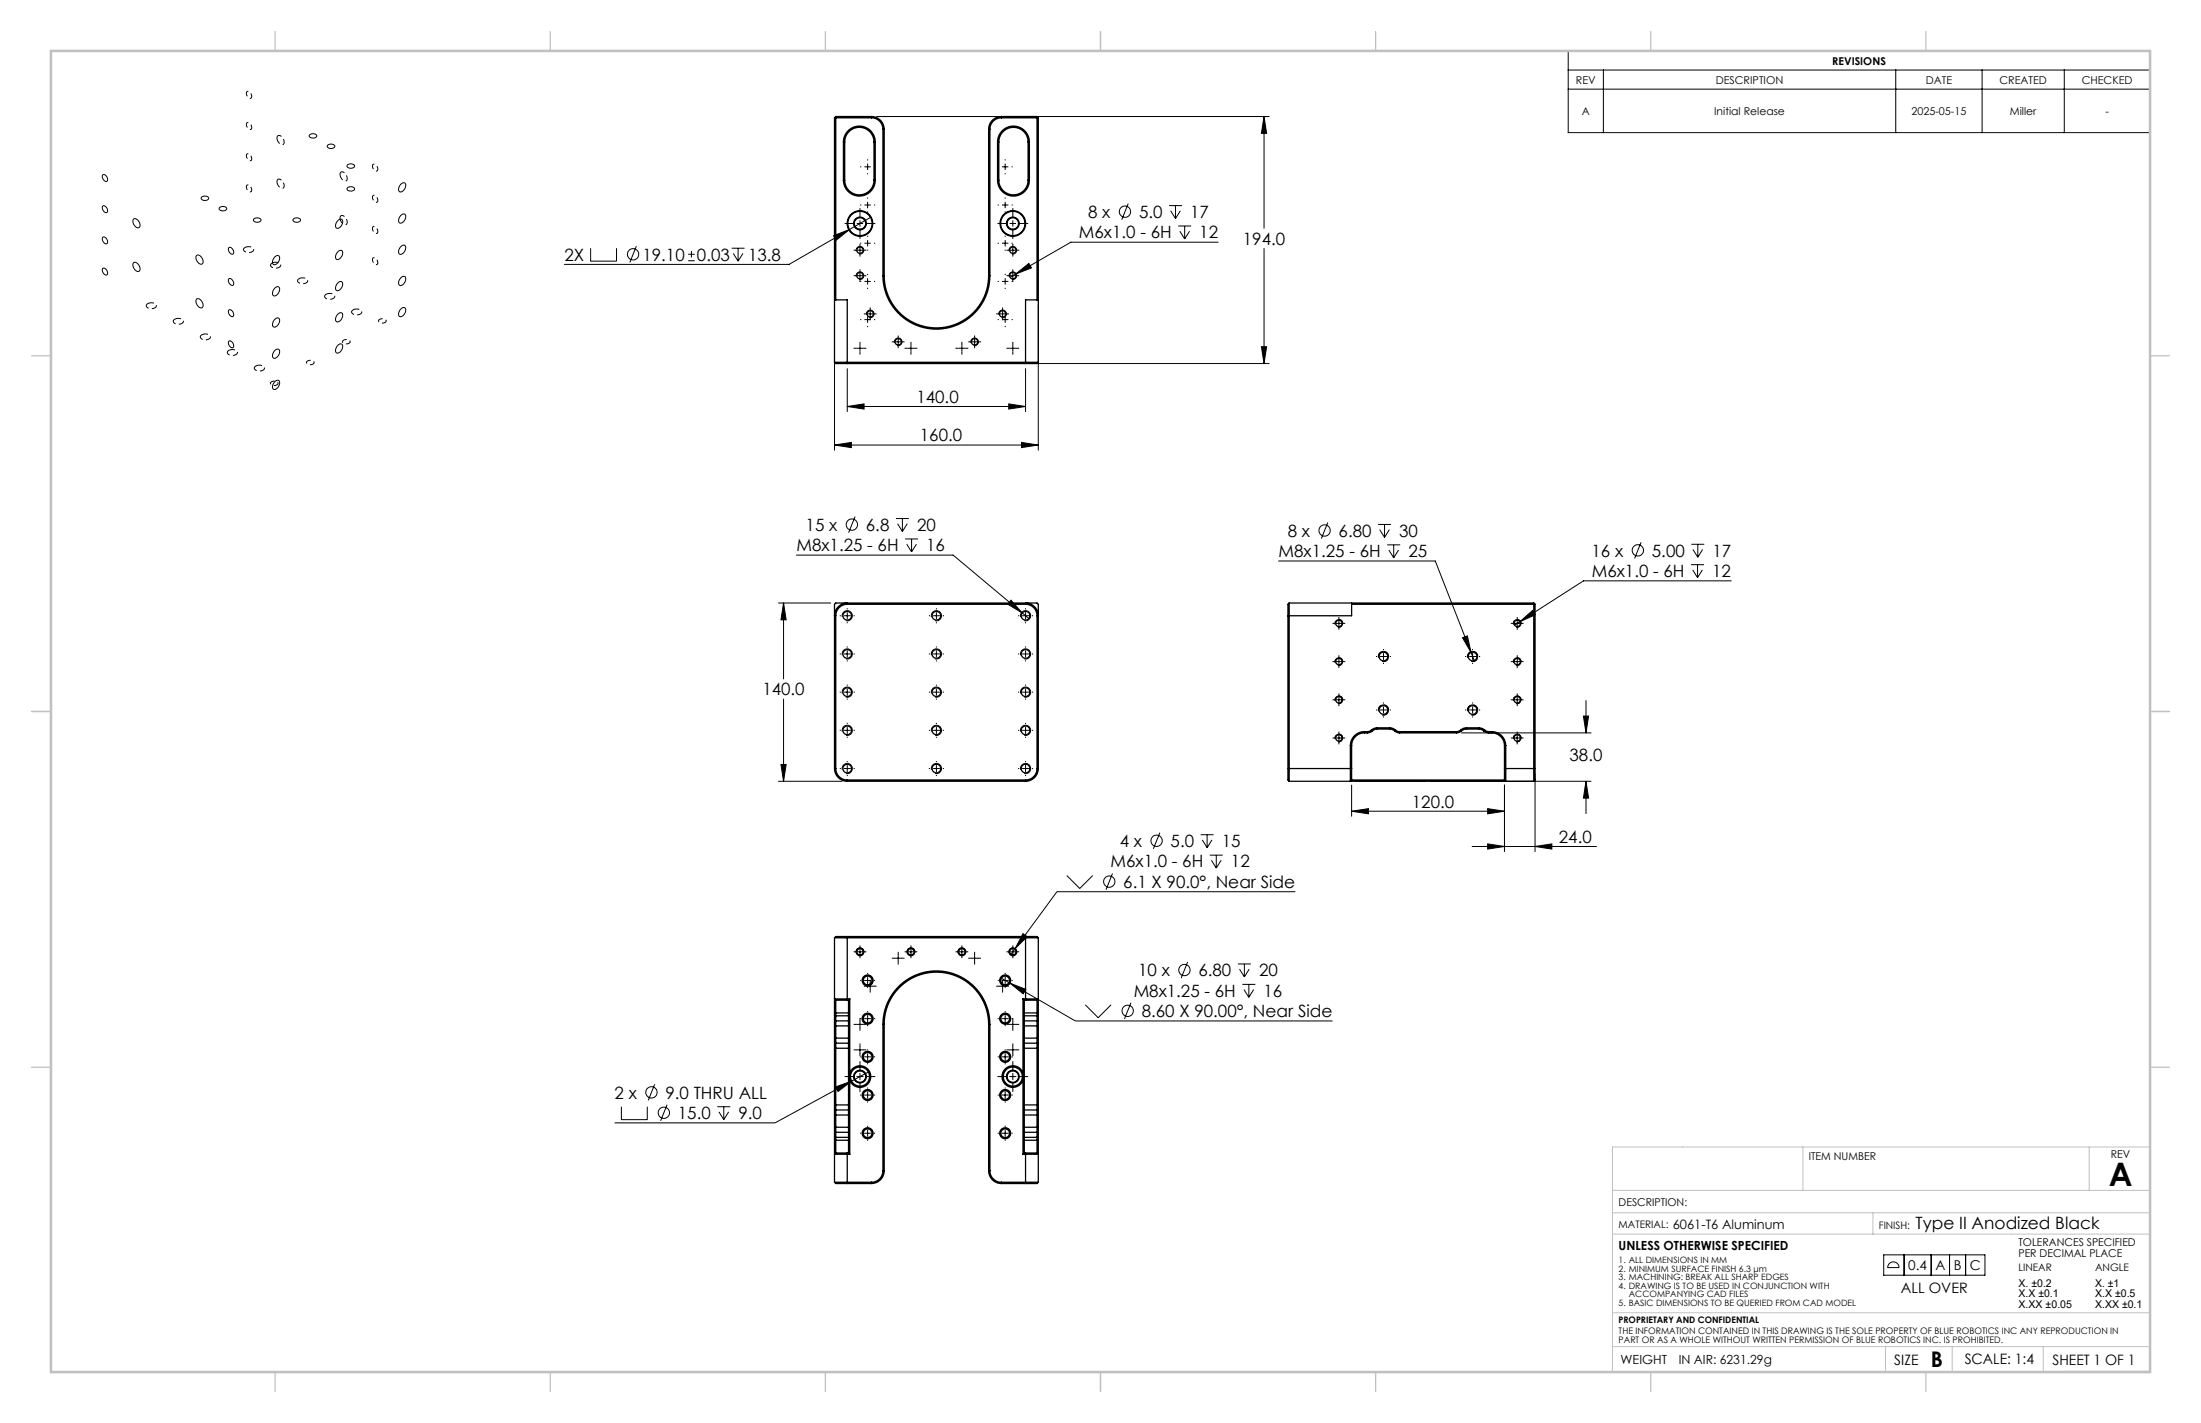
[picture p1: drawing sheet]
<svg xmlns="http://www.w3.org/2000/svg" width="432mm" height="279mm" viewBox="0 0 432 279" stroke-linecap="round" stroke-linejoin="round" font-family="sans-serif">
<g fill="none" stroke="#000" stroke-width=".25">
<path d="M163.8 23.1v48M163.8 23.1h7.2M164 22.9v36M164 22.9l-.2 .2M164 22.9h7M165.5 27.9a3.1 3.1 0 0 1 3.2-3.1 3.1 3.1 0 0 1 3.1 3.1M165.5 35.4a3.1 3.1 0 0 0 3.2 3.1 3.1 3.1 0 0 0 3.1-3.1M165.5 27.9v7.5M165.5 27.9h.3M165.5 35.4h.3M165.8 27.9a2.88 2.88 0 0 1 2.9-2.9 2.88 2.88 0 0 1 2.8 2.9M165.8 35.4a2.88 2.88 0 0 0 2.9 2.9 2.88 2.88 0 0 0 2.8-2.9"/>
<path d="M165.8 27.9v7.5M171 23.1a2.25 2.25 0 0 1 2.3 2.3M171 22.9a2.5 2.5 0 0 1 2.5 2.5M171 22.9v.2M171.5 27.9h.3M171.5 35.4h.3M171.5 27.9v7.5M171.8 27.9v7.5M173.3 25.4h.2M173.3 25.4v28.7M173.5 25.4v28.7M194 25.4h.3"/>
<path d="M194 25.4v28.7M194.3 25.4v28.7M195.8 27.9a3.1 3.1 0 0 1 3.1-3.1 3.1 3.1 0 0 1 3.1 3.1M195.8 35.4a3.1 3.1 0 0 0 3.1 3.1 3.1 3.1 0 0 0 3.1-3.1M195.8 27.9v7.5M195.8 27.9h.2M195.8 35.4h.2M196 27.9a2.87 2.87 0 0 1 2.9-2.9 2.87 2.87 0 0 1 2.9 2.9M196 35.4a2.87 2.87 0 0 0 2.9 2.9 2.87 2.87 0 0 0 2.9-2.9M196 27.9v7.5M196.5 22.9a2.5 2.5 0 0 0-2.5 2.5M196.5 23.1a2.25 2.25 0 0 0-2.2 2.3"/>
<path d="M196.5 23.1h7.3M196.5 22.9v.2M196.5 22.9h7M201.7 27h.1M201.8 27.9h.2M201.8 35.4h.2M201.8 27.9v7.5M202 27.9v7.5M203.5 22.9v36M203.5 22.9l.3 .2M203.8 23.1v48M163.8 58.9h2.5v12.5"/>
<path d="M173.3 54.1a10.5 10.5 0 0 0 10.5 10.5 10.5 10.5 0 0 0 10.5-10.5M173.3 54.1h.2M173.5 54.1a10.2 10.2 0 0 0 10.3 10.3 10.2 10.2 0 0 0 10.2-10.3M194 54.1h.3M203.8 58.9h-2.5v12.5M163.8 71.1h40M163.8 71.1a1.66 1.66 0 0 0 1.5 .3h1M166.3 71.4h35M203.8 71.1a1.66 1.66 0 0 1-1.5 .3h-1M166.3 118.7a2.25 2.25 0 0 0-2.3 2.2M166.3 118.7v-.3a2.5 2.5 0 0 0-2.5 2.5h.2M166.3 118.7h35"/>
<path d="M201.3 118.7a2.25 2.25 0 0 1 2.2 2.2M201.3 118.7v-.3a2.5 2.5 0 0 1 2.5 2.5h-.3M253 118.4v35M253 118.4a1.66 1.66 0 0 0-.2 1.5v1M253 118.4h48M265.3 118.7h36M265.3 118.4v2.5h-12.5M301 118.4v35M301 118.4l.3 .3M301.3 118.7v32.2M164 120.9v30M203.5 120.9v30"/>
<path d="M252.8 120.9v30M163.8 150.9a2.5 2.5 0 0 0 2.5 2.5M163.8 150.9h.2M163.8 150.9v-32.2l.2-.3h39.5l.3 .3v32.2M164 150.9a2.25 2.25 0 0 0 2.3 2.3M166.3 153.2h35M166.3 153.2v.2M166.3 153.4h35M201.3 153.2v.2M203.5 150.9a2.25 2.25 0 0 1-2.2 2.3M203.5 150.9h.3M203.8 150.9a2.5 2.5 0 0 1-2.5 2.5"/>
<path d="M252.8 150.9v1a1.66 1.66 0 0 0 .2 1.5M252.8 150.9h12.5M253 153.4h48M265 146.4v7l.3-.2M265 146.4h.3M265.3 150.9v2.3M265.3 153.2h30M265.3 146.4v4.5M267.8 143.7a2.75 2.75 0 0 0-2.8 2.7M267.8 143.9a2.5 2.5 0 0 0-2.5 2.5M267.8 143.7h.6M267.8 143.9h.6"/>
<path d="M267.8 143.7v.2M268.4 143.7v.2M269.2 143.3l-.8 .4M269.2 143.3l.1 .2M269.3 143.5l-.9 .4M270.3 142.9l-.6 .1-.5 .3M270.3 143.2l-1 .3M270.3 142.9h2.4M270.3 143.2h2.4M270.3 142.9v.3M272.7 142.9l.7 .1 .5 .3M272.7 143.2l1 .3"/>
<path d="M272.7 142.9v.3M273.7 143.5l1 .4M273.9 143.3l.8 .4M273.9 143.3l-.2 .2M274.7 143.7h11.2M274.7 143.9h11.2M274.7 143.7v.2M285.9 143.7v.2M286.7 143.3l-.8 .4M286.7 143.3l.1 .2M286.8 143.5l-.9 .4M287.8 142.9l-.6 .1-.5 .3"/>
<path d="M287.8 143.2l-1 .3M287.8 142.9h2.4M287.8 143.2h2.4M287.8 142.9v.3M290.2 142.9l.7 .1 .5 .3M290.2 143.2l1 .3M290.2 142.9v.3M291.2 143.5l1 .4M291.4 143.3l.8 .4M291.4 143.3l-.2 .2M292.2 143.7h.6M292.2 143.9h.6"/>
<path d="M292.2 143.7v.2M292.8 143.7a2.75 2.75 0 0 1 2.7 2.7M292.8 143.9a2.5 2.5 0 0 1 2.5 2.5M292.8 143.7v.2M295.3 150.9v2.3M295.3 150.9h6M295.3 146.4h.2M295.3 146.4v4.5M295.5 146.4v7l-.2-.2M301.3 150.9v1a1.66 1.66 0 0 1-.3 1.5M163.8 196.1h3M163.8 184.1h40"/>
<path d="M163.8 196.1v2.8M163.8 199.4v.9M163.8 184.1v12M163.8 198.9v.5M163.8 196.1l.2 .3M163.8 198.9h2.7M163.8 199.4h2.7M164 196.4h2.3M164 196.4v4M166.3 183.9h-1a1.66 1.66 0 0 0-1.5 .2M166.3 183.9v12.5M166.3 196.4h.2"/>
<path d="M166.3 183.9h35M166.5 196.4v30M166.8 196.1v14.6M166.8 196.1l-.3 .3M200.8 196.1h3M200.8 196.1v14.6M200.8 196.1l.2 .3M201 196.4v30M201 196.4h.3M201 198.9h2.8M201 199.4h2.8M201.3 196.4h2.2"/>
<path d="M201.3 183.9h1a1.66 1.66 0 0 1 1.5 .2M201.3 183.9v12.5M203.5 196.4v4M203.8 196.1v2.8M203.8 199.4v.9M203.8 184.1v12M203.8 198.9v.5M203.8 196.1l-.3 .3M163.8 216.9v.9M163.8 205v.8M163.8 217.8v1.1M163.8 203.8v1.2"/>
<path d="M163.8 200.3v1.1M163.8 201.4v2.4M163.8 205.8v11.1M163.8 218.9v2.4M163.8 216.9h2.7M163.8 217.8l.2 .1M163.8 205.8h2.7M163.8 200.3l.2 .1M163.8 218.9h2.7M163.8 203.8h2.7M163.8 201.4h2.7M164 204.8v13.1"/>
<path d="M164 217.9v4.4M164 200.4v4.4M164 217.9h2.5M164 204.8h2.5M164 204.8l-.2 .2M164 200.4h2.5M166.8 210.7v1.4M166.8 210.7a2.12 2.12 0 0 1 3.3-1 2.12 2.12 0 0 1 0 3.4 2.12 2.12 0 0 1-3.3-1M166.8 212.1v14.5M173.3 201.1a10.5 10.5 0 0 1 10.5-10.5 10.5 10.5 0 0 1 10.5 10.5M173.3 201.1v28.8M173.3 201.1h.2"/>
<path d="M173.5 201.1a10.2 10.2 0 0 1 10.3-10.2 10.2 10.2 0 0 1 10.2 10.2M173.5 201.1v28.8M194 201.1v28.8M194 201.1h.3M194.3 201.1v28.8M200.8 210.7v1.4M200.8 210.7a2.12 2.12 0 0 0-3.3-1 2.12 2.12 0 0 0 0 3.4 2.12 2.12 0 0 0 3.3-1M200.8 212.1v14.5M201 217.9h2.5M201 216.9h2.8M201 205.8h2.8M201 204.8h2.5"/>
<path d="M201 200.4h2.5M201 218.9h2.8M201 203.8h2.8M201 201.4h2.8M203.5 204.8v13.1M203.5 217.9v4.4M203.5 200.4v4.4M203.5 204.8l.3 .2M203.8 216.9v.9M203.8 205v.8M203.8 217.8v1.1M203.8 203.8v1.2"/>
<path d="M203.8 200.3v1.1M203.8 201.4v2.4M203.8 205.8v11.1M203.8 218.9v2.4M203.8 217.8l-.3 .1M203.8 200.3l-.3 .1M163.8 232.1h7.2M163.8 232.1a1.66 1.66 0 0 0 1.5 .3h1M163.8 226.6h3M163.8 223.9v2.7M163.8 222.5v.8M163.8 221.3v1.2"/>
<path d="M163.8 223.3v.6M163.8 226.6v5.5M163.8 223.9h2.7M163.8 223.3h2.7M163.8 221.3h2.7M164 226.4h2.3M164 222.3v4.1M164 226.4l-.2 .2M164 222.3h2.5M164 222.3l-.2 .2M166.3 226.4v6M166.3 232.4h4.7"/>
<path d="M166.3 226.4h.2M166.5 226.4l.3 .2M171 232.1v.3M173.3 229.9a2.25 2.25 0 0 1-2.3 2.2M173.3 229.9h.2M173.5 229.9a2.5 2.5 0 0 1-2.5 2.5M194 229.9a2.5 2.5 0 0 0 2.5 2.5M194 229.9h.3M194.3 229.9a2.25 2.25 0 0 0 2.2 2.2M196.5 232.1h7.3M196.5 232.1v.3M196.5 232.4h4.8"/>
<path d="M200.8 226.6h3M201 226.4l-.2 .2M201 226.4h.3M201 223.9h2.8M201 223.3h2.8M201 222.3h2.5M201 221.3h2.8M201.3 226.4h2.2M201.3 226.4v6M203.5 222.3v4.1M203.5 226.4l.3 .2M203.5 222.3l.3 .2"/>
<path d="M203.8 232.1a1.66 1.66 0 0 1-1.5 .3h-1M203.8 223.9v2.7M203.8 222.5v.8M203.8 221.3v1.2M203.8 223.3v.6M203.8 226.6v5.5"/>
<circle cx="168.8" cy="43.9" r="1.25"/>
<circle cx="168.8" cy="43.9" r="2.51"/>
<circle cx="168.8" cy="43.9" r="1.13"/>
<circle cx="168.8" cy="54.1" r=".63"/>
<circle cx="168.8" cy="49.1" r=".62"/>
<circle cx="168.8" cy="43.9" r="2.39"/>
<circle cx="198.8" cy="43.9" r="2.39"/>
<circle cx="198.8" cy="54.1" r=".63"/>
<circle cx="198.8" cy="49.1" r=".62"/>
<circle cx="198.8" cy="43.9" r="1.13"/>
<circle cx="198.8" cy="43.9" r="1.25"/>
<circle cx="198.8" cy="43.9" r="2.51"/>
<circle cx="170.8" cy="61.6" r=".63"/>
<circle cx="176.3" cy="67.1" r=".62"/>
<circle cx="191.3" cy="67.1" r=".62"/>
<circle cx="196.8" cy="61.6" r=".63"/>
<circle cx="166.3" cy="135.9" r=".85"/>
<circle cx="166.3" cy="128.4" r=".85"/>
<circle cx="166.3" cy="120.9" r=".85"/>
<circle cx="183.8" cy="135.9" r=".85"/>
<circle cx="183.8" cy="128.4" r=".85"/>
<circle cx="183.8" cy="120.9" r=".85"/>
<circle cx="201.3" cy="135.9" r=".85"/>
<circle cx="201.3" cy="128.4" r=".85"/>
<circle cx="201.3" cy="120.9" r=".85"/>
<circle cx="262.8" cy="122.4" r=".63"/>
<circle cx="262.8" cy="129.9" r=".63"/>
<circle cx="262.8" cy="137.4" r=".63"/>
<circle cx="271.5" cy="128.9" r=".85"/>
<circle cx="271.5" cy="139.4" r=".85"/>
<circle cx="289" cy="128.9" r=".85"/>
<circle cx="289" cy="139.4" r=".85"/>
<circle cx="297.8" cy="122.4" r=".63"/>
<circle cx="297.8" cy="137.4" r=".63"/>
<circle cx="297.8" cy="129.9" r=".63"/>
<circle cx="166.3" cy="143.4" r=".85"/>
<circle cx="166.3" cy="150.9" r=".85"/>
<circle cx="183.8" cy="143.4" r=".85"/>
<circle cx="183.8" cy="150.9" r=".85"/>
<circle cx="201.3" cy="150.9" r=".85"/>
<circle cx="201.3" cy="143.4" r=".85"/>
<circle cx="262.8" cy="144.9" r=".63"/>
<circle cx="297.8" cy="144.9" r=".63"/>
<circle cx="168.8" cy="186.9" r=".76"/>
<circle cx="168.8" cy="186.9" r=".63"/>
<circle cx="170.3" cy="192.5" r=".85"/>
<circle cx="170.3" cy="192.5" r="1.08"/>
<circle cx="178.8" cy="186.9" r=".63"/>
<circle cx="178.8" cy="186.9" r=".76"/>
<circle cx="188.8" cy="186.9" r=".63"/>
<circle cx="188.8" cy="186.9" r=".76"/>
<circle cx="197.3" cy="192.5" r="1.07"/>
<circle cx="197.3" cy="192.5" r=".85"/>
<circle cx="198.8" cy="186.9" r=".76"/>
<circle cx="198.8" cy="186.9" r=".62"/>
<circle cx="168.8" cy="211.4" r="1.87"/>
<circle cx="168.8" cy="211.4" r="1.25"/>
<circle cx="168.8" cy="211.4" r="1.13"/>
<circle cx="170.3" cy="200" r="1.08"/>
<circle cx="170.3" cy="215" r=".85"/>
<circle cx="170.3" cy="200" r=".85"/>
<circle cx="170.3" cy="207.5" r=".85"/>
<circle cx="170.3" cy="215" r="1.08"/>
<circle cx="170.3" cy="207.5" r="1.08"/>
<circle cx="197.3" cy="200" r="1.07"/>
<circle cx="197.3" cy="215" r="1.07"/>
<circle cx="197.3" cy="207.5" r="1.07"/>
<circle cx="197.3" cy="215" r=".85"/>
<circle cx="197.3" cy="200" r=".85"/>
<circle cx="197.3" cy="207.5" r=".85"/>
<circle cx="198.8" cy="211.4" r="1.25"/>
<circle cx="198.8" cy="211.4" r="1.13"/>
<circle cx="198.8" cy="211.4" r="1.87"/>
<circle cx="170.3" cy="222.5" r=".85"/>
<circle cx="170.3" cy="222.5" r="1.08"/>
<circle cx="197.3" cy="222.5" r="1.07"/>
<circle cx="197.3" cy="222.5" r=".85"/>
</g>
<g fill="none" stroke="#000" stroke-width=".2">
<path d="M307.8 10h114.2v16h-114.2zM307.8 13.8h114.2M307.8 17.5h114.2M314.7 13.8v12.2M372.1 13.8v12.2M389 13.8v12.2M405.2 13.8v12.2M20.2 34.3a.79 .79 0 0 1 .8 .4 .79 .79 0 0 1-.1 .9 .94 .94 0 0 1-.7-1.3zM39.5 38.7a.81 .81 0 0 1 1.4 .4 .87 .87 0 0 1-1.4-.2zM60.8 26.5a.81 .81 0 0 1 1.4 .3 .87 .87 0 0 1-1.5-.2zM64.3 28.5a.81 .81 0 0 1 1.4 .3 .87 .87 0 0 1-1.5-.1zM68.2 32.4a.81 .81 0 0 1 1.4 .3 .87 .87 0 0 1-1.5-.1z"/>
<path d="M68.2 36.9a.81 .81 0 0 1 1.4 .3 .87 .87 0 0 1-1.5-.2zM78.7 36.1a.53 .53 0 0 1 .8-.1 .53 .53 0 0 1 .1 .8 .84 .84 0 0 1-1.3 .7v-.7zM169.7 32.8h1.2M170.3 32.1v1.3M170.3 39.6v1.3M172 22.9h77.1M196.7 32.8h1.2M197.3 32.1v1.3M197.3 39.6v1.3M221.4 40l-1.2 3.1M248.1 22.9l.5 3.3h-1zM248.1 22.9v21.9"/>
<path d="M20.2 52.7a.79 .79 0 0 1 .8 .4 .79 .79 0 0 1-.1 .9 .94 .94 0 0 1-.7-1.3zM20.2 46.6a.79 .79 0 0 1 .8 .4 .79 .79 0 0 1-.1 .9 .94 .94 0 0 1-.7-1.3zM20.2 40.5a.79 .79 0 0 1 .8 .4 .79 .79 0 0 1-.1 .9 .94 .94 0 0 1-.7-1.3zM26.2 43a1.06 1.06 0 0 1 1.3 1.2 .51 .51 0 0 1-.4 .6 .51 .51 0 0 1-.6-.4l-.4-.7zM26.2 51.6a1.06 1.06 0 0 1 1.3 1.2 .51 .51 0 0 1-.4 .5 .51 .51 0 0 1-.6-.3l-.4-.8zM38.6 50.2a1.06 1.06 0 0 1 1.3 1.2 .51 .51 0 0 1-.5 .5 .51 .51 0 0 1-.5-.4l-.4-.7zM38.6 58.8a1.06 1.06 0 0 1 1.3 1.2 .51 .51 0 0 1-.5 .5 .51 .51 0 0 1-.5-.4l-.4-.7zM43.1 40.8a.81 .81 0 0 1 1.4 .3 .87 .87 0 0 1-1.5-.2zM44.9 54.7a.79 .79 0 0 1 .8 .5 .79 .79 0 0 1-.1 .8 .94 .94 0 0 1-.7-1.3zM44.9 48.6a.79 .79 0 0 1 .8 .4 .79 .79 0 0 1-.1 .9 .94 .94 0 0 1-.7-1.3zM49.8 43a.81 .81 0 0 1 1.4 .3 .87 .87 0 0 1-1.5-.1zM54 56.5a.53 .53 0 0 1 .8-.1 .53 .53 0 0 1 0 .8 .84 .84 0 0 1-1.3 .7v-.7z"/>
<path d="M54 50.4a.53 .53 0 0 1 .8-.1 .53 .53 0 0 1 0 .7 .84 .84 0 0 1-1.3 .8v-.7zM57.6 43a.81 .81 0 0 1 1.4 .3 .87 .87 0 0 1-1.5-.1zM66.4 55.5a.53 .53 0 0 1 .7-.1 .53 .53 0 0 1 .1 .7 .84 .84 0 0 1-1.3 .8v-.7zM66.4 49.4a.53 .53 0 0 1 .7-.2 .53 .53 0 0 1 .1 .8 .84 .84 0 0 1-1.3 .8v-.7zM66.4 43.3a.53 .53 0 0 1 .7-.2 .53 .53 0 0 1 .1 .8 .84 .84 0 0 1-1.3 .7v-.6zM78.7 54.5a.53 .53 0 0 1 .8-.2 .53 .53 0 0 1 .1 .8 .84 .84 0 0 1-1.3 .8v-.7zM78.7 48.4a.53 .53 0 0 1 .8-.2 .53 .53 0 0 1 .1 .8 .84 .84 0 0 1-1.3 .7v-.6zM78.7 42.2a.53 .53 0 0 1 .8-.1 .53 .53 0 0 1 .1 .8 .84 .84 0 0 1-1.3 .7v-.7zM115.9 48.7v2.6h5.1v-2.6M124.9 48.3l-1.3 3.2M135.1 51.2h1.2M135.1 49.9h1.2"/>
<path d="M135.7 49.3v1.3M143.6 48.7h2.5M143.9 49.8l1 1.5M144.9 48.7v2.6M145.8 49.8l-.9 1.5M163.6 46.3l3.1-1.2-2.6 2.1zM163.8 59.9v28.5M168.1 54.3a.75 .75 0 0 1 .6-.9 .75 .75 0 0 1 .8 .8 .75 .75 0 0 1-.9 .7M168.1 49.3a.75 .75 0 0 1 .6-.9 .75 .75 0 0 1 .8 .8 .75 .75 0 0 1-.9 .7M168.2 43.9h1.2M168.2 49.1h1.2M168.2 54.1h1.2"/>
<path d="M168.8 43.3v1.2M168.8 48.5v1.3M168.8 53.5v1.3M169.7 55.3h1.2M169.7 47.8h1.2M169.7 40.3h1.2M170.3 47.1v1.3M170.3 54.6v1.3M170.9 42.7l-16 9.2h-44.1M196.7 55.3h1.2M196.7 47.8h1.2M196.7 40.3h1.2"/>
<path d="M197.3 47.1v1.3M197.3 54.6v1.3M198.1 49.3a.75 .75 0 0 1 .6-.9 .75 .75 0 0 1 .8 .8 .75 .75 0 0 1-.9 .7M198.1 54.3a.75 .75 0 0 1 .6-.9 .75 .75 0 0 1 .8 .8 .75 .75 0 0 1-.9 .7M198.2 43.9h1.2M198.2 49.1h1.2M198.2 54.1h1.2M198.8 43.3v1.2M198.8 48.5v1.3M198.8 53.5v1.3M199.3 53.8l2.6-2.1 .5 .9zM199.3 53.8l-1 .6"/>
<path d="M203.8 59.9v28.5M229.5 40.4h2.5M229.8 41.4l.9 1.5M230.7 40.4v2.5M231.3 44.4h2.5M231.6 45.4l.9 1.5M231.7 41.4l-1 1.5M232.5 44.4v2.5M233.5 45.4l-1 1.5M239.1 47.6h-28.9l-10.9 6.2M248.1 48.8v22.6M44.9 67a.79 .79 0 0 1 .8 .4 .79 .79 0 0 1-.1 .9 .94 .94 0 0 1-.7-1.3z"/>
<path d="M44.9 60.9a.79 .79 0 0 1 .8 .4 .79 .79 0 0 1-.1 .9 .94 .94 0 0 1-.7-1.3zM54 74.9a.53 .53 0 0 1 .8-.1 .53 .53 0 0 1 0 .7 .84 .84 0 0 1-1.3 .8v-.7zM54 68.8a.53 .53 0 0 1 .8-.2 .53 .53 0 0 1 0 .8 .84 .84 0 0 1-1.3 .8v-.7zM54 62.7a.53 .53 0 0 1 .8-.2 .53 .53 0 0 1 0 .8 .84 .84 0 0 1-1.3 .7v-.6zM66.4 67.8a.53 .53 0 0 1 .7-.2 .53 .53 0 0 1 .1 .8 .84 .84 0 0 1-1.3 .7v-.6zM66.4 61.6a.53 .53 0 0 1 .7-.1 .53 .53 0 0 1 .1 .8 .84 .84 0 0 1-1.3 .7v-.7zM78.7 60.6a.53 .53 0 0 1 .8-.1 .53 .53 0 0 1 .1 .8 .84 .84 0 0 1-1.3 .7v-.7zM166.3 79.8l3.3-.5v1zM166.3 72.4v8.4M166.3 79.8h35M168.2 68.4h1.2M168.8 67.8v1.2"/>
<path d="M169.7 62.8h1.2M170.1 61.8a.75 .75 0 0 1 .6-.9 .75 .75 0 0 1 .8 .8 .75 .75 0 0 1-.9 .7M170.2 61.6h1.2M170.3 62.1v1.3M170.8 61v1.3M175.6 67.3a.75 .75 0 0 1 .6-.9 .75 .75 0 0 1 .8 .8 .75 .75 0 0 1-.9 .6M175.7 67.1h1.2M176.3 66.5v1.2M178.2 68.4h1.2M178.8 67.8v1.2M188.2 68.4h1.2M188.8 67.8v1.2"/>
<path d="M190.6 67.3a.75 .75 0 0 1 .6-.9 .75 .75 0 0 1 .8 .8 .75 .75 0 0 1-.9 .6M190.7 67.1h1.2M191.3 66.5v1.2M196.1 61.8a.75 .75 0 0 1 .6-.9 .75 .75 0 0 1 .8 .8 .75 .75 0 0 1-.9 .7M196.2 61.6h1.2M196.7 62.8h1.2M196.8 61v1.3M197.3 62.1v1.3M198 79.3l3.3 .5-3.3 .5zM198.2 68.4h1.2M198.8 67.8v1.2M201.3 72.4v8.4"/>
<path d="M202.3 71.4h46.8M247.6 68.1h1l-.5 3.3zM163.8 87.4l3.3-.5v1zM163.8 87.4h40M200.5 86.9l3.3 .5-3.3 .5zM152.8 118.4h10.2M153.8 118.4l.5 3.3h-1zM153.8 118.4v14.9M156.3 109h30.8l13.5 11.4M167.8 101.4l-1.2 3.2M175.8 101.8h2.6M176.2 102.8l.9 1.6"/>
<path d="M177.1 101.8v2.6M177.6 105.8h2.6M178 106.8l.9 1.6M178.1 102.8l-1 1.6M178.9 105.8v2.6M179.9 106.8l-1 1.6M198.4 117.8l2.2 2.6-2.8-1.8zM251 110.2h30.7l7.7 19.5M260.6 102.6l-1.3 3.2M270.5 103h2.5M270.8 104l.9 1.5M271.7 103v2.5"/>
<path d="M272.3 107h2.5M272.6 108l1 1.5M272.7 104l-1 1.5M273.6 107v2.5M274.5 108l-.9 1.5M322.1 106.5l-1.3 3.1M331.9 110.9h2.6M332 106.9h2.5M332.2 111.9l1 1.5M332.3 107.9l.9 1.5M333.2 110.9v2.5M333.2 106.9v2.5"/>
<path d="M334.1 111.9l-.9 1.5M334.2 107.9l-1 1.5M339.8 114.1h-29l-12.5 8M153.8 137.3v16.1M165.3 136.2a1 1 0 0 1 .9-1.3 1 1 0 0 1 1.1 1.1 1 1 0 0 1-1.3 .9M165.3 128.7a1 1 0 0 1 .9-1.3 1 1 0 0 1 1.1 1.1 1 1 0 0 1-1.3 .9M165.3 121.2a1 1 0 0 1 .9-1.3 1 1 0 0 1 1.1 1.1 1 1 0 0 1-1.3 .9M165.7 135.9h1.2M165.7 128.4h1.2M165.7 120.9h1.2M166.3 120.3v1.2M166.3 127.8v1.2"/>
<path d="M166.3 135.3v1.2M182.8 136.2a1 1 0 0 1 .9-1.3 1 1 0 0 1 1.1 1.1 1 1 0 0 1-1.3 .9M182.8 128.7a1 1 0 0 1 .9-1.3 1 1 0 0 1 1.1 1.1 1 1 0 0 1-1.3 .9M182.8 121.2a1 1 0 0 1 .9-1.3 1 1 0 0 1 1.1 1.1 1 1 0 0 1-1.3 .9M183.2 135.9h1.2M183.2 128.4h1.2M183.2 120.9h1.2M183.8 120.3v1.2M183.8 127.8v1.2M183.8 135.3v1.2M200.3 136.2a1 1 0 0 1 .9-1.3 1 1 0 0 1 1.1 1.1 1 1 0 0 1-1.3 .9M200.3 128.7a1 1 0 0 1 .9-1.3 1 1 0 0 1 1.1 1.1 1 1 0 0 1-1.3 .9"/>
<path d="M200.3 121.2a1 1 0 0 1 .9-1.3 1 1 0 0 1 1.1 1.1 1 1 0 0 1-1.3 .9M200.6 120.4l1.3 1M200.7 135.9h1.2M200.7 128.4h1.2M200.7 120.9h1.2M201.3 120.3v1.2M201.3 127.8v1.2M201.3 135.3v1.2M262.1 137.6a.75 .75 0 0 1 .6-.9 .75 .75 0 0 1 .8 .8 .75 .75 0 0 1-.9 .6M262.1 130.1a.75 .75 0 0 1 .6-.9 .75 .75 0 0 1 .8 .8 .75 .75 0 0 1-.9 .6M262.1 122.6a.75 .75 0 0 1 .6-.9 .75 .75 0 0 1 .8 .8 .75 .75 0 0 1-.9 .6M262.2 137.4h1.2"/>
<path d="M262.2 129.9h1.2M262.2 122.4h1.2M262.8 121.8v1.2M262.8 129.3v1.2M262.8 136.8v1.2M270.6 129.2a1 1 0 0 1 .9-1.3 1 1 0 0 1 1 1.1 1 1 0 0 1-1.2 .9M270.6 139.7a1 1 0 0 1 .9-1.3 1 1 0 0 1 1 1.1 1 1 0 0 1-1.2 .9M270.9 128.9h1.3M270.9 139.4h1.3M271.5 128.3v1.2M271.5 138.8v1.2M287.1 125.2l.9-.4 .7 3.3z"/>
<path d="M288.1 129.2a1 1 0 0 1 .9-1.3 1 1 0 0 1 1 1.1 1 1 0 0 1-1.2 .9M288.1 139.7a1 1 0 0 1 .9-1.3 1 1 0 0 1 1 1.1 1 1 0 0 1-1.2 .9M288.4 128.9h1.3M288.4 139.4h1.3M289 128.3v1.2M289 138.8v1.2M297.1 137.6a.75 .75 0 0 1 .6-.9 .75 .75 0 0 1 .8 .8 .75 .75 0 0 1-.9 .6M297.1 130.1a.75 .75 0 0 1 .6-.9 .75 .75 0 0 1 .8 .8 .75 .75 0 0 1-.9 .6M297.1 122.6a.75 .75 0 0 1 .6-.9 .75 .75 0 0 1 .8 .8 .75 .75 0 0 1-.9 .6M297.2 137.4h1.2M297.2 129.9h1.2M297.2 122.4h1.2"/>
<path d="M297.8 121.8v1.2M297.8 129.3v1.2M297.8 136.8v1.2M298.3 122.1l2.5-2.2 .6 .8zM298.3 122.1l-1 .6M311.3 137.6v6.3M152.8 153.4h12.5M153.3 150.1h1l-.5 3.3zM165.3 151.2a1 1 0 0 1 .9-1.3 1 1 0 0 1 1.1 1.1 1 1 0 0 1-1.3 .9M165.3 143.7a1 1 0 0 1 .9-1.3 1 1 0 0 1 1.1 1.1 1 1 0 0 1-1.3 .9M165.7 150.9h1.2M165.7 143.4h1.2"/>
<path d="M166.3 142.8v1.2M166.3 150.3v1.2M182.8 151.2a1 1 0 0 1 .9-1.3 1 1 0 0 1 1.1 1.1 1 1 0 0 1-1.3 .9M182.8 143.7a1 1 0 0 1 .9-1.3 1 1 0 0 1 1.1 1.1 1 1 0 0 1-1.3 .9M183.2 150.9h1.2M183.2 143.4h1.2M183.8 142.8v1.2M183.8 150.3v1.2M200.3 151.2a1 1 0 0 1 .9-1.3 1 1 0 0 1 1.1 1.1 1 1 0 0 1-1.3 .9M200.3 143.7a1 1 0 0 1 .9-1.3 1 1 0 0 1 1.1 1.1 1 1 0 0 1-1.3 .9M200.7 150.9h1.2M200.7 143.4h1.2"/>
<path d="M201.3 142.8v1.2M201.3 150.3v1.2M262.1 145.1a.75 .75 0 0 1 .6-.9 .75 .75 0 0 1 .8 .8 .75 .75 0 0 1-.9 .6M262.2 144.9h1.2M262.8 144.3v1.2M265.3 159.3l3.3-.5v1zM265.3 154.2v6.1M265.3 159.3h30M266 153.4h46.3M286.9 143.9h25.4M292 158.8l3.3 .5-3.3 .5zM295.3 154.2v13"/>
<path d="M297.1 145.1a.75 .75 0 0 1 .6-.9 .75 .75 0 0 1 .8 .8 .75 .75 0 0 1-.9 .6M297.2 144.9h1.2M297.8 144.3v1.2M301.3 151.9v15.3M310.8 140.6h1l-.5 3.3zM311.3 153.4l.5 3.3h-1zM311.3 153.4v6.4M209.4 171.9l2.5 2.5 2.6-2.5M218.4 171.5l-1.3 3.2M227.6 163.5l-1.2 3.2M235.7 163.9h2.5M236 164.9l.9 1.5"/>
<path d="M236.9 163.9v2.5M237.5 167.9h2.5M237.8 168.9l.9 1.5M237.9 164.9l-1 1.5M238.7 167.9v2.5M239.7 168.9l-1 1.5M254.2 175.1h-46.7l-9.2 12.4M288.9 166.2h24.5M292 165.7l3.3 .5-3.3 .5zM301.3 166.2l3.3-.5v1zM168.1 187.1a.75 .75 0 0 1 .6-1 .75 .75 0 0 1 .8 .8 .75 .75 0 0 1-.9 .7M168.2 186.9h1.2"/>
<path d="M168.8 186.3v1.2M169.3 192.8a1 1 0 0 1 .9-1.3 1 1 0 0 1 1.1 1.1 1 1 0 0 1-1.3 .9M169.7 192.5h1.2M170.2 193.6h1.2M170.3 191.9v1.2M170.3 199.4v1.2M170.8 193v1.3M175.7 188.1h1.2M176.3 187.5v1.3M178.1 187.1a.75 .75 0 0 1 .6-1 .75 .75 0 0 1 .8 .8 .75 .75 0 0 1-.9 .7M178.2 186.9h1.2M178.8 186.3v1.2"/>
<path d="M188.1 187.1a.75 .75 0 0 1 .6-1 .75 .75 0 0 1 .8 .8 .75 .75 0 0 1-.9 .7M188.2 186.9h1.2M188.8 186.3v1.2M190.7 188.1h1.2M191.3 187.5v1.3M196.2 193.6h1.2M196.3 192.8a1 1 0 0 1 .9-1.3 1 1 0 0 1 1.1 1.1 1 1 0 0 1-1.3 .9M196.4 192l14.7 8.5h50.4M196.7 192.5h1.2M196.8 193v1.3M197.3 191.9v1.2M197.3 199.4v1.2"/>
<path d="M198.1 187.1a.75 .75 0 0 1 .6-1 .75 .75 0 0 1 .8 .8 .75 .75 0 0 1-.9 .7M198.2 186.9h1.2M198.2 193l3.1 1.3-.5 .8zM198.8 186.3v1.2M200.8 183.3l.8 .6-2.4 2.4zM213 197.3l2.5 2.5 2.6-2.5M222 196.9l-1.3 3.2M233.1 188.9l-1.3 3.1M243 189.3h2.5M243.3 190.3l.9 1.5M243.8 193.3h2.6M244.2 194.3l.9 1.5"/>
<path d="M244.2 189.3v2.5M245.1 193.3v2.5M245.2 190.3l-1 1.5M246.1 194.3l-1 1.5M122 217.3v2.5h5v-2.5M128.5 212.9l-1.3 3.2M130.9 216.9l-1.2 3.2M140.8 217.3h2.5M141.1 218.3l1 1.5M142.1 217.3v2.5M143 218.3l-.9 1.5M164 213.4l3.1-1.1-2.6 2z"/>
<path d="M167.1 212.3l-15 8.2h-31.5M168.2 211.4h1.2M168.2 206.1h1.2M168.2 201.1h1.2M168.8 200.5v1.3M168.8 205.5v1.3M168.8 210.8v1.2M169.3 200.3a1 1 0 0 1 .9-1.3 1 1 0 0 1 1.1 1.1 1 1 0 0 1-1.3 .9M169.3 207.8a1 1 0 0 1 .9-1.3 1 1 0 0 1 1.1 1.1 1 1 0 0 1-1.3 .9M169.3 215.3a1 1 0 0 1 .9-1.3 1 1 0 0 1 1.1 1.1 1 1 0 0 1-1.3 .9M169.7 200h1.2M169.7 207.5h1.2"/>
<path d="M169.7 215h1.2M170.3 206.9v1.2M170.3 214.4v1.2M170.4 210.5l-3.3 1.8M196.3 200.3a1 1 0 0 1 .9-1.3 1 1 0 0 1 1.1 1.1 1 1 0 0 1-1.3 .9M196.3 207.8a1 1 0 0 1 .9-1.3 1 1 0 0 1 1.1 1.1 1 1 0 0 1-1.3 .9M196.3 215.3a1 1 0 0 1 .9-1.3 1 1 0 0 1 1.1 1.1 1 1 0 0 1-1.3 .9M196.7 200h1.2M196.7 207.5h1.2M196.7 215h1.2M197.3 206.9v1.2M197.3 214.4v1.2"/>
<path d="M198.2 211.4h1.2M198.2 206.1h1.2M198.2 201.1h1.2M198.8 200.5v1.3M198.8 205.5v1.3M198.8 210.8v1.2M169.3 222.8a1 1 0 0 1 .9-1.3 1 1 0 0 1 1.1 1.1 1 1 0 0 1-1.3 .9M169.7 222.5h1.2M170.3 221.9v1.2M196.3 222.8a1 1 0 0 1 .9-1.3 1 1 0 0 1 1.1 1.1 1 1 0 0 1-1.3 .9M196.7 222.5h1.2M197.3 221.9v1.2"/>
<path d="M369.7 246.4h19.9v4h-19.9zM370.9 248.1a1.12 1.12 0 0 1 1.2-.2 1.12 1.12 0 0 1 .6 1h-2.2zM373.7 246.4v4M379 246.4v4M382.6 246.4v4M385.8 246.4v4"/>
<circle cx="124.3" cy="49.9" r="1.11"/>
<circle cx="220.8" cy="41.6" r="1.11"/>
<circle cx="167.2" cy="103" r="1.11"/>
<circle cx="260" cy="104.2" r="1.11"/>
<circle cx="321.5" cy="108.1" r="1.11"/>
<circle cx="217.7" cy="173.1" r="1.11"/>
<circle cx="227" cy="165.1" r="1.11"/>
<circle cx="221.3" cy="198.5" r="1.11"/>
<circle cx="232.5" cy="190.5" r="1.11"/>
<circle cx="127.9" cy="214.5" r="1.11"/>
<circle cx="130.3" cy="218.5" r="1.11"/>
</g>
<path d="M271.3 129.9a1 1 0 0 0 1.2-.9 1 1 0 0 0-1-1.1 1 1 0 0 0-.9 1.3M288.8 129.9a1 1 0 0 0 1.2-.9 1 1 0 0 0-1-1.1 1 1 0 0 0-.9 1.3M271.3 140.4a1 1 0 0 0 1.2-.9 1 1 0 0 0-1-1.1 1 1 0 0 0-.9 1.3M288.8 140.4a1 1 0 0 0 1.2-.9 1 1 0 0 0-1-1.1 1 1 0 0 0-.9 1.3" fill="none" stroke="#000" stroke-width=".2" stroke-dasharray="1.3 .6" stroke-dashoffset="-.1" stroke-linecap="butt"/>
<path d="M262.6 138.1a.75 .75 0 0 0 .9-.6 .75 .75 0 0 0-.8-.8 .75 .75 0 0 0-.6 .9M262.6 130.6a.75 .75 0 0 0 .9-.6 .75 .75 0 0 0-.8-.8 .75 .75 0 0 0-.6 .9M262.6 123.1a.75 .75 0 0 0 .9-.6 .75 .75 0 0 0-.8-.8 .75 .75 0 0 0-.6 .9M297.6 138.1a.75 .75 0 0 0 .9-.6 .75 .75 0 0 0-.8-.8 .75 .75 0 0 0-.6 .9M297.6 130.6a.75 .75 0 0 0 .9-.6 .75 .75 0 0 0-.8-.8 .75 .75 0 0 0-.6 .9M297.6 123.1a.75 .75 0 0 0 .9-.6 .75 .75 0 0 0-.8-.8 .75 .75 0 0 0-.6 .9M262.6 145.6a.75 .75 0 0 0 .9-.6 .75 .75 0 0 0-.8-.8 .75 .75 0 0 0-.6 .9M297.6 145.6a.75 .75 0 0 0 .9-.6 .75 .75 0 0 0-.8-.8 .75 .75 0 0 0-.6 .9" fill="none" stroke="#000" stroke-width=".2" stroke-dasharray="1.3 .6" stroke-dashoffset=".6" stroke-linecap="butt"/>
<g fill="none" stroke="#000" stroke-width=".2" stroke-dasharray="1.3 .6" stroke-linecap="butt">
<path d="M54.4 27.1a1.06 1.06 0 0 0 1.3 1.2 1.18 1.18 0 0 0-1.2-1.6l-.1 .4M54.4 35.7a1.06 1.06 0 0 0 1.3 1.2 1.18 1.18 0 0 0-1.2-1.7l-.1 .5M66.7 34.2a1.06 1.06 0 0 0 1.3 1.2 1.18 1.18 0 0 0-1.1-1.6l-.2 .4M29 59.6a.51 .51 0 0 0-.2 .7 .51 .51 0 0 0 .6 .3 .84 .84 0 0 0 1.2-.8l-.7-.3-.9 .1M48.1 48.6a.51 .51 0 0 0-.3 .6 .51 .51 0 0 0 .6 .3 .84 .84 0 0 0 1.3-.7l-.7-.4-.9 .2M53.4 51.7a.51 .51 0 0 0-.3 .6 .51 .51 0 0 0 .6 .3 .84 .84 0 0 0 1.3-.7l-.7-.4-.9 .2M58.7 54.7a.51 .51 0 0 0-.2 .7 .51 .51 0 0 0 .6 .3 .84 .84 0 0 0 1.2-.8l-.7-.3-.9 .1M64 57.8a.51 .51 0 0 0-.2 .6 .51 .51 0 0 0 .6 .3 .84 .84 0 0 0 1.2-.7l-.7-.4-.9 .2M66.7 42.8a1.06 1.06 0 0 0 1.3 1.2 1.18 1.18 0 0 0-1.1-1.6l-.2 .4M34.3 62.7a.51 .51 0 0 0-.2 .6 .51 .51 0 0 0 .6 .3 .84 .84 0 0 0 1.2-.7l-.7-.4-.9 .2M39.6 65.7a.51 .51 0 0 0-.2 .7 .51 .51 0 0 0 .6 .3 .84 .84 0 0 0 1.2-.8l-.7-.3-.9 .1M44.9 68.8a.51 .51 0 0 0-.2 .6 .51 .51 0 0 0 .6 .4 .84 .84 0 0 0 1.2-.8l-.7-.4-.9 .2"/>
<path d="M50.2 71.9a.51 .51 0 0 0-.2 .6 .51 .51 0 0 0 .6 .3 .84 .84 0 0 0 1.3-.7l-.8-.4-.9 .2M69.3 60.8a.51 .51 0 0 0-.2 .7 .51 .51 0 0 0 .6 .3 .84 .84 0 0 0 1.2-.7l-.7-.4-.9 .1"/>
</g>
<path d="M49.4 18.9a.76 .76 0 0 0-1-.8 .87 .87 0 0 0 .9 1.1l.1-.3M49.4 37.3a.76 .76 0 0 0-1-.9 .87 .87 0 0 0 .9 1.2l.1-.3M49.4 31.2a.76 .76 0 0 0-1-.9 .87 .87 0 0 0 .9 1.2l.1-.3M49.4 25.1a.76 .76 0 0 0-1-.9 .87 .87 0 0 0 .9 1.2l.1-.3M74.2 39.3a.76 .76 0 0 0-1-.8 .87 .87 0 0 0 .8 1.2l.2-.4M74.2 33.2a.76 .76 0 0 0-1-.9 .87 .87 0 0 0 .8 1.2l.2-.3M74.2 51.6a.76 .76 0 0 0-1-.9 .87 .87 0 0 0 .8 1.2l.2-.3M74.2 45.5a.76 .76 0 0 0-1-.9 .87 .87 0 0 0 .8 1.2l.2-.3M53.3 75a.41 .41 0 0 0-.2 .5 .41 .41 0 0 0 .6 .2h.3a.44 .44 0 0 0 .6-.5 .44 .44 0 0 0-.6-.4l-.7 .2M60.4 70.9a.41 .41 0 0 0-.2 .5 .41 .41 0 0 0 .5 .2h.4a.44 .44 0 0 0 .6-.5 .44 .44 0 0 0-.6-.3l-.7 .1M67.4 66.8a.41 .41 0 0 0-.1 .5 .41 .41 0 0 0 .5 .2h.4a.44 .44 0 0 0 .5-.5 .44 .44 0 0 0-.6-.3l-.7 .1M74.5 62.7a.41 .41 0 0 0-.1 .6 .41 .41 0 0 0 .5 .1h.4a.44 .44 0 0 0 .5-.4 .44 .44 0 0 0-.6-.4l-.7 .1" fill="none" stroke="#000" stroke-width=".2" stroke-dasharray="1.3 .6" stroke-dashoffset=".7" stroke-linecap="butt"/>
<g fill="none" stroke="#000" stroke-width=".2" stroke-dasharray="15.2 1.3 1.3 1.3" stroke-linecap="butt">
<path d="M169 32.8h-.2M170.3 39v-.2M170.3 31.5v-.2M170.3 34v.2M171.5 32.8h.3M196 32.8h-.2M197.3 39v-.2M197.3 31.5v-.2M197.3 34v.2M198.5 32.8h.3M167.5 43.9h-1.7M168.2 54.1h-.7"/>
<path d="M168.2 49.1h-.7M168.8 42.6v-1.7M168.8 45.1v1.8M168.8 53.5v-.6M168.8 54.8v.6M168.8 48.5v-.6M168.8 49.8v.6M169 55.3h-.2M169 47.8h-.2M169 40.3h-.2M169.4 54.1h.6M169.4 49.1h.6"/>
<path d="M170 43.9h1.8M170.3 54v-.2M170.3 56.5v.2M170.3 46.5v-.2M170.3 49v.2M170.3 41.5v.2M171.5 55.3h.3M171.5 47.8h.3M171.5 40.3h.3M196 55.3h-.2M196 47.8h-.2M196 40.3h-.2"/>
<path d="M197.3 54v-.2M197.3 56.5v.2M197.3 46.5v-.2M197.3 49v.2M197.3 41.5v.2M197.5 43.9h-1.7M198.2 49.1h-.7M198.2 54.1h-.7M198.5 55.3h.3M198.5 47.8h.3M198.5 40.3h.3M198.8 42.6v-1.7"/>
<path d="M198.8 45.1v1.8M198.8 48.5v-.6M198.8 49.8v.6M198.8 53.5v-.6M198.8 54.8v.6M199.4 49.1h.6M199.4 54.1h.6M200 43.9h1.8M168.2 68.4h-.7M168.8 67.8v-.7M168.8 69v.6M169 62.8h-.2"/>
<path d="M169.4 68.4h.6M170.2 61.6h-.6M170.3 61.5v-.2M170.3 64v.2M170.8 61v-.6M170.8 62.3v.6M171.4 61.6h.7M171.5 62.8h.3M175.7 67.1h-.7M176.3 66.5v-.6M176.3 67.7v.7M176.9 67.1h.6"/>
<path d="M178.2 68.4h-.7M178.8 67.8v-.7M178.8 69v.6M179.4 68.4h.6M188.2 68.4h-.7M188.8 67.8v-.7M188.8 69v.6M189.4 68.4h.6M190.7 67.1h-.7M191.3 66.5v-.6M191.3 67.7v.7M191.9 67.1h.6"/>
<path d="M196 62.8h-.2M196.2 61.6h-.7M196.8 61v-.6M196.8 62.3v.6M197.3 61.5v-.2M197.3 64v.2M197.4 61.6h.6M198.2 68.4h-.7M198.5 62.8h.3M198.8 67.8v-.7M198.8 69v.6M199.4 68.4h.6"/>
<path d="M166.3 119.7v-.3M183.8 119.7v-.3M201.3 119.7v-.3M165 135.9h-.2M165 128.4h-.2M165 120.9h-.2M166.3 134.7v-.3M166.3 137.2v.2M166.3 127.2v-.3M166.3 129.7v.2M166.3 122.2v.2M167.5 135.9h.3"/>
<path d="M167.5 128.4h.3M167.5 120.9h.3M182.5 135.9h-.2M182.5 128.4h-.2M182.5 120.9h-.2M183.8 134.7v-.3M183.8 137.2v.2M183.8 127.2v-.3M183.8 129.7v.2M183.8 122.2v.2M185 135.9h.3M185 128.4h.3"/>
<path d="M185 120.9h.3M200 135.9h-.2M200 128.4h-.2M200 120.9h-.2M201.3 134.7v-.3M201.3 137.2v.2M201.3 127.2v-.3M201.3 129.7v.2M201.3 122.2v.2M202.5 135.9h.3M202.5 128.4h.3M202.5 120.9h.3"/>
<path d="M262.2 137.4h-.7M262.2 129.9h-.7M262.2 122.4h-.7M262.8 136.8v-.6M262.8 138v.7M262.8 129.3v-.6M262.8 130.5v.7M262.8 121.8v-.6M262.8 123v.7M263.4 137.4h.6M263.4 129.9h.6M263.4 122.4h.6"/>
<path d="M270.3 128.9h-.2M270.3 139.4h-.2M271.5 127.7v-.3M271.5 130.2v.2M271.5 138.2v-.3M272.8 128.9h.2M272.8 139.4h.2M287.8 128.9h-.2M287.8 139.4h-.2M289 127.7v-.3M289 130.2v.2M289 138.2v-.3"/>
<path d="M290.3 128.9h.2M290.3 139.4h.2M297.2 137.4h-.7M297.2 129.9h-.7M297.2 122.4h-.7M297.8 136.8v-.6M297.8 138v.7M297.8 129.3v-.6M297.8 130.5v.7M297.8 121.8v-.6M297.8 123v.7M298.4 137.4h.6"/>
<path d="M298.4 129.9h.6M298.4 122.4h.6M165 150.9h-.2M165 143.4h-.2M166.3 149.7v-.3M166.3 152.2v.2M166.3 142.2v-.3M166.3 144.7v.2M167.5 150.9h.3M167.5 143.4h.3M182.5 150.9h-.2M182.5 143.4h-.2"/>
<path d="M183.8 149.7v-.3M183.8 152.2v.2M183.8 142.2v-.3M183.8 144.7v.2M185 150.9h.3M185 143.4h.3M200 150.9h-.2M200 143.4h-.2M201.3 149.7v-.3M201.3 152.2v.2M201.3 142.2v-.3M201.3 144.7v.2"/>
<path d="M202.5 150.9h.3M202.5 143.4h.3M262.2 144.9h-.7M262.8 144.3v-.6M262.8 145.5v.7M263.4 144.9h.6M271.5 140.7v.2M289 140.7v.2M297.2 144.9h-.7M297.8 144.3v-.6M297.8 145.5v.7M298.4 144.9h.6"/>
<path d="M168.2 186.9h-.7M168.8 186.3v-.7M168.8 187.5v.6M169 192.5h-.2M169.4 186.9h.6M170.2 193.6h-.6M170.3 191.3v-.3M170.3 193.8v.2M170.3 198.8v-.3M170.8 193v-.6M170.8 194.3v.6M171.4 193.6h.7"/>
<path d="M171.5 192.5h.3M175.7 188.1h-.7M176.3 187.5v-.6M176.3 188.8v.6M176.9 188.1h.6M178.2 186.9h-.7M178.8 186.3v-.7M178.8 187.5v.6M179.4 186.9h.6M188.2 186.9h-.7M188.8 186.3v-.7M188.8 187.5v.6"/>
<path d="M189.4 186.9h.6M190.7 188.1h-.7M191.3 187.5v-.6M191.3 188.8v.6M191.9 188.1h.6M196 192.5h-.2M196.2 193.6h-.7M196.8 193v-.6M196.8 194.3v.6M197.3 191.3v-.3M197.3 193.8v.2M197.3 198.8v-.3"/>
<path d="M197.4 193.6h.6M198.2 186.9h-.7M198.5 192.5h.3M198.8 186.3v-.7M198.8 187.5v.6M199.4 186.9h.6M167.5 211.4h-1.7M168.2 201.1h-.7M168.2 206.1h-.7M168.8 210.1v-1.7M168.8 212.6v1.8M168.8 200.5v-.6"/>
<path d="M168.8 201.8v.6M168.8 205.5v-.6M168.8 206.8v.6M169 200h-.2M169 207.5h-.2M169 215h-.2M169.4 201.1h.6M169.4 206.1h.6M170 211.4h1.8M170.3 201.3v.2M170.3 206.3v-.3M170.3 208.8v.2"/>
<path d="M170.3 213.8v-.3M170.3 216.3v.2M171.5 200h.3M171.5 207.5h.3M171.5 215h.3M196 200h-.2M196 207.5h-.2M196 215h-.2M197.3 201.3v.2M197.3 206.3v-.3M197.3 208.8v.2M197.3 213.8v-.3"/>
<path d="M197.3 216.3v.2M197.5 211.4h-1.7M198.2 206.1h-.7M198.2 201.1h-.7M198.5 200h.3M198.5 207.5h.3M198.5 215h.3M198.8 210.1v-1.7M198.8 212.6v1.8M198.8 205.5v-.6M198.8 206.8v.6M198.8 200.5v-.6"/>
<path d="M198.8 201.8v.6M199.4 206.1h.6M199.4 201.1h.6M200 211.4h1.8M169 222.5h-.2M170.3 221.3v-.3M170.3 223.8v.2M171.5 222.5h.3M196 222.5h-.2M197.3 221.3v-.3M197.3 223.8v.2M198.5 222.5h.3"/>
</g>
<g fill="none" stroke="#c0c0c0" stroke-width=".2">
<path d="M316.5 233.7h105.6M316.5 238.1h105.6M353.9 225.2v8.5M367.6 238.1v4.2M410.1 225.2v8.5M422.1 225.2h-105.6v44.1M316.5 242.3h105.6M316.5 257.8h105.6M316.5 264.4h105.6M370.1 264.4v4.8M383.2 264.4v4.8M401 264.4v4.9"/>
<path d="M404.9 269.3h17.2"/>
</g>
<g fill="none" stroke="#c0c0c0" stroke-width=".25">
<path d="M54 6.2v3.8M108 6.2v3.8M162 6.2v3.8M216 6.2v3.8M270 6.2v3.8M324 6.2v3.8M378 6.2v3.8M6.2 69.8h3.8M422 69.8h3.8M6.2 139.7h3.8M422 139.7h3.8M6.2 209.5h3.8"/>
<path d="M422 209.5h3.8M54 269.4v3.8M108 269.4v3.8M162 269.4v3.8M216 269.4v3.8M270 269.4v3.8M324 269.4v3.8M378 269.4v3.8"/>
</g>
<path d="M10 10h412v259.4h-412z" fill="none" stroke="#c0c0c0" stroke-width=".5"/>
<g fill="#000">
<path d="M198.4 117.8l-.6 .8 2.8 1.8zM153.3 150.1h1l-.5 3.3zM153.8 118.4l.5 3.3h-1z"/>
<path d="M298.3 122.1l3.1-1.4-.6-.8zM287.1 125.2l1.6 2.9-.7-3.3zM310.8 140.6h1l-.5 3.3zM311.3 153.4l.5 3.3h-1zM265.3 159.3l3.3-.5v1zM292 158.8l3.3 .5-3.3 .5zM292 165.7l3.3 .5-3.3 .5zM301.3 166.2l3.3-.5v1zM199.3 53.8l3.1-1.2-.5-.9zM166.3 79.8l3.3-.5v1zM198 79.3l3.3 .5-3.3 .5zM163.8 87.4l3.3-.5v1zM200.5 86.9l3.3 .5-3.3 .5zM248.1 22.9l.5 3.3h-1zM247.6 68.1h1l-.5 3.3zM163.6 46.3l.5 .9 2.6-2.1z"/>
<path d="M200.8 183.3l-1.6 3 2.4-2.4zM198.2 193l2.6 2.1 .5-.8zM164 213.4l.5 .9 2.6-2z"/>
</g>
<text font-size="6.3" x="413.9" y="232.9">A</text>
<text font-size="4.2" x="379" y="268.4">B</text>
<g font-size="3.3">
<text x="211.8" y="46.8">M6x1.0 - 6H</text>
<text x="213.6" y="42.8">8 x</text>
<text x="223.6" y="42.8">5.0</text>
<text x="233.6" y="42.8">17</text>
<text x="235.4" y="46.8">12</text>
<text x="110.8" y="51.2">2X</text>
<text x="126.1" y="51.2">19.10</text>
<text x="136.8" y="51.2">0.03</text>
<text x="146.8" y="51.2">13.8</text>
<text x="243.9" y="48.1">194.0</text>
<text x="179.9" y="79.1">140.0</text>
<text x="180.6" y="86.7">160.0</text>
<text x="158.1" y="104.2">15 x</text>
<text x="170" y="104.2">6.8</text>
<text x="180" y="104.2">20</text>
<text x="252.8" y="105.4">8 x</text>
<text x="262.7" y="105.4">6.80</text>
<text x="274.6" y="105.4">30</text>
<text x="156.3" y="108.2">M8x1.25 - 6H</text>
<text x="181.8" y="108.2">16</text>
<text x="251" y="109.4">M8x1.25 - 6H</text>
<text x="276.4" y="109.4">25</text>
<text x="312.4" y="109.3">16 x</text>
<text x="312.4" y="113.3">M6x1.0 - 6H</text>
<text x="324.2" y="109.3">5.00</text>
<text x="336.1" y="113.3">12</text>
<text x="336.1" y="109.3">17</text>
<text x="149.6" y="136.5">140.0</text>
<text x="308.1" y="149.5">38.0</text>
<text x="277.1" y="158.6">120.0</text>
<text x="219.8" y="166.3">4 x</text>
<text x="229.8" y="166.3">5.0</text>
<text x="239.8" y="166.3">15</text>
<text x="306" y="165.5">24.0</text>
<text x="218" y="170.3">M6x1.0 - 6H</text>
<text x="241.6" y="170.3">12</text>
<text x="220.5" y="174.3">6.1 X 90.0°, Near Side</text>
<text x="223.4" y="191.7">10 x</text>
<text x="235.2" y="191.7">6.80</text>
<text x="247.1" y="191.7">20</text>
<text x="222.5" y="195.7">M8x1.25 - 6H</text>
<text x="248" y="195.7">16</text>
<text x="224.1" y="199.7">8.60 X 90.00°, Near Side</text>
<text x="120.6" y="215.7">2 x</text>
<text x="130.6" y="215.7">9.0 THRU ALL</text>
<text x="133.1" y="219.7">15.0</text>
<text x="144.9" y="219.7">9.0</text>
<text x="376" y="241.3">Type II Anodized Black</text>
</g>
<g font-size="2.8">
<text x="373.1" y="253.9">ALL OVER</text>
<text x="371.8" y="268">SIZE</text>
<text x="385.6" y="267.8">SCALE: 1:4</text>
<text x="402.8" y="267.9">SHEET 1 OF 1</text>
</g>
<g font-size="2.7">
<text x="374.5" y="249.4">0.4</text>
<text x="379.9" y="249.4">A</text>
<text x="383.5" y="249.4">B</text>
<text x="386.6" y="249.4">C</text>
</g>
<g font-size="2.5">
<text x="317.7" y="245.5">UNLESS OTHERWISE SPECIFIED</text>
<text x="328.3" y="241.2">6061-T6 Aluminum</text>
<text x="318.1" y="267.9">WEIGHT</text>
<text x="329.5" y="267.8">IN AIR: 6231.29g</text>
</g>
<g font-size="2.1">
<text x="309.3" y="16.4">REV</text>
<text x="336.8" y="16.4">DESCRIPTION</text>
<text x="359.6" y="12.7">REVISIONS</text>
<text x="378" y="16.4">DATE</text>
<text x="392.4" y="16.4">CREATED</text>
<text x="408.6" y="16.4">CHECKED</text>
<text x="310.5" y="22.6">A</text>
<text x="336.5" y="22.6">Initial Release</text>
<text x="375.2" y="22.6">2025-05-15</text>
<text x="394.5" y="22.6">Miller</text>
<text x="413.2" y="22.6">-</text>
<text x="355" y="227.8">ITEM NUMBER</text>
<text x="414.3" y="227.4">REV</text>
<text x="317.7" y="236.7">DESCRIPTION:</text>
<text x="396.2" y="244.7">TOLERANCES SPECIFIED</text>
<text x="396.2" y="246.8">PER DECIMAL PLACE</text>
<text x="396.2" y="252.6">X. ±0.2</text>
<text x="396.2" y="254.7">X.X ±0.1</text>
<text x="396.2" y="256.9">X.XX ±0.05</text>
<text x="411.2" y="252.6">X. ±1</text>
<text x="411.2" y="254.7">X.X ±0.5</text>
<text x="411.2" y="256.9">X.XX ±0.1</text>
</g>
<g font-size="2">
<text x="317.7" y="241.2">MATERIAL:</text>
<text x="368.8" y="241.3">FINISH:</text>
<text x="396.2" y="249.6">LINEAR</text>
<text x="411.2" y="249.6">ANGLE</text>
</g>
<g font-size="1.8">
<text x="317.7" y="262">THE INFORMATION CONTAINED IN THIS DRAWING IS THE SOLE PROPERTY OF BLUE ROBOTICS INC ANY REPRODUCTION IN</text>
<text x="317.7" y="263.8">PART OR AS A WHOLE WITHOUT WRITTEN PERMISSION OF BLUE ROBOTICS INC. IS PROHIBITED.</text>
<text x="317.7" y="259.9">PROPRIETARY AND CONFIDENTIAL</text>
</g>
<g font-size="1.7">
<text x="317.7" y="248.1">1. ALL DIMENSIONS IN MM</text>
<text x="317.7" y="249.7">2. MINIMUM SURFACE FINISH 6.3 μm</text>
<text x="317.7" y="251.4">3. MACHINING: BREAK ALL SHARP EDGES</text>
<text x="317.7" y="253.1">4. DRAWING IS TO BE USED IN CONJUNCTION WITH</text>
<text x="317.7" y="256.4">5. BASIC DIMENSIONS TO BE QUERIED FROM CAD MODEL</text>
<text x="319.7" y="254.7">ACCOMPANYING CAD FILES</text>
</g>
</svg>
